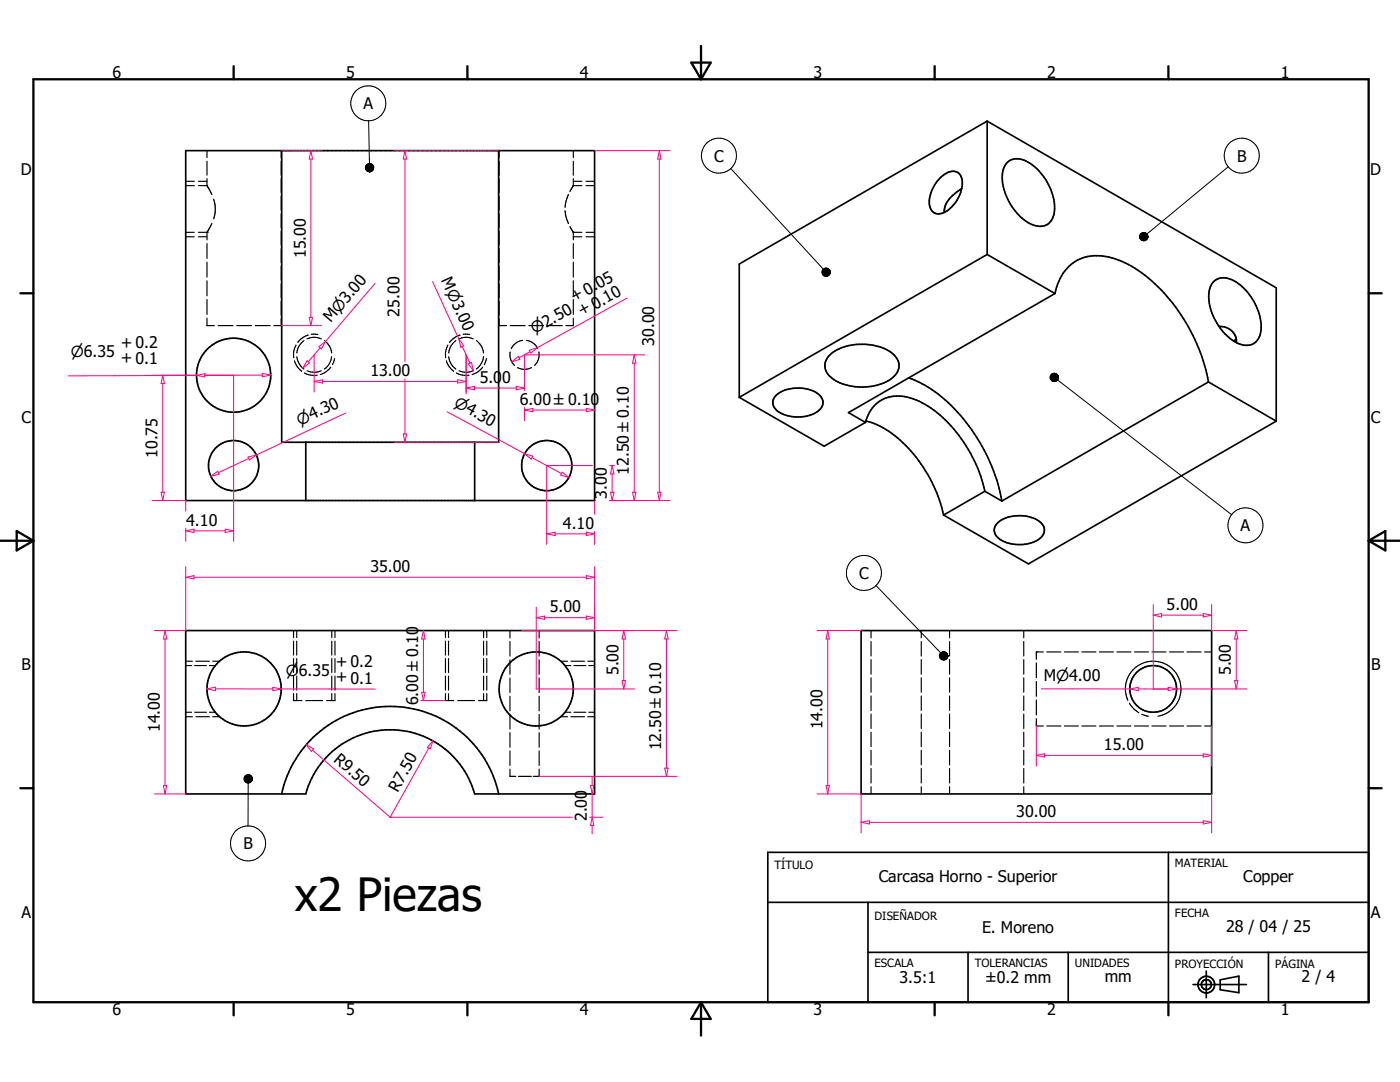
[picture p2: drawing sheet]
<svg xmlns="http://www.w3.org/2000/svg" width="279mm" height="216mm" viewBox="0 0 279 216" stroke-linecap="round" stroke-linejoin="round" font-family="sans-serif">
<g fill="none" stroke="#000" stroke-width=".23">
<path d="M37.1 37h1.7M37.1 36.2h1.7M39.6 37h1.7M39.6 36.2h1.7M41.3 35.6v1.5l1 1.7M41.3 30.1v1.4M41.3 32.2v2.8M42.6 39.7a5.9 5.9 0 0 1 0 4M56.1 30.1v1.4M56.1 32.2v2.8M56.1 35.6v2.8M56.1 39.1v2.8"/>
<path d="M99.6 30.1v1.4M99.6 32.2v2.8M99.6 35.6v2.8M99.6 39.1v2.8M113.4 38.8l-.4 1.3-.2 1.3M114.4 30.1v1.4M114.4 32.2v2.8M114.4 35.6v1.5l-.6 1.1M114.4 37h1.7M114.4 36.2h1.7M117 37h1.7M117 36.2h1.7"/>
<path d="M37.1 46.4h1.7M37.1 47.2h1.7M39.6 46.4h1.7M39.6 47.2h1.7M41.3 46.4h.1M41.3 46.4v1.5M41.3 48.6v3M41.3 52.3v3M41.3 56v3M41.3 59.8v2.9M42.3 44.6l-1 1.7M56.1 42.6v2.8"/>
<path d="M56.1 46.1v2.8M56.1 49.6v2.8M56.1 53.1v2.8M56.1 56.6v2.8M99.6 42.6v2.8M99.6 46.1v2.8M99.6 49.6v2.8M99.6 53.1v2.8M99.6 56.6v2.8M112.8 42l.2 1.3 .4 1.3M113.8 45.2l.6 1.1v1.6M114.4 46.4h.1"/>
<path d="M114.4 48.6v3M114.4 52.3v3M114.4 56v3M114.4 59.8v2.9M114.4 46.4h1.7M114.4 47.2h1.7M117 46.4h1.7M117 47.2h1.7M41.3 63.5v1.5h1.5M43.5 65h3M47.2 65h3M51 65h2.9"/>
<path d="M54.6 65h1.5M56.1 65h.1M56.1 60.1v2.8M56.1 63.6v1.4M58.8 72a3.9 3.9 0 0 0 1.4 2.1M59.1 68.9a3.8 3.8 0 0 0-.5 2.5M59.2 71.2a3.5 3.5 0 0 0 1.4 2.4M60.7 68a3.5 3.5 0 0 0-1.5 2.4M60.8 74.4a4.3 4.3 0 0 0 2.5 .5M61.3 67.6a3.4 3.4 0 0 1 2.8 0M61.3 74a3.5 3.5 0 0 0 2.8 0M61.5 66.9a4 4 0 0 0-2.1 1.4"/>
<path d="M62.1 66.7h1.3M64.8 68a3.6 3.6 0 0 1 1.4 2.4M66 73.3a4.1 4.1 0 0 1-2.1 1.4M66.2 71.2a3.4 3.4 0 0 1-1.4 2.4M66.8 71.5l-.5 1.2M89.1 72l.5 1.2 .9 .9M89.4 68.9a4 4 0 0 0-.5 2.5M89.5 71.2a3.7 3.7 0 0 0 1.5 2.4M91 68a3.6 3.6 0 0 0-1.5 2.4M91.1 74.4a4.3 4.3 0 0 0 2.5 .5M91.6 74a3.5 3.5 0 0 0 2.8 0M91.6 67.6a3.4 3.4 0 0 1 2.8 0"/>
<path d="M91.8 66.9a4.2 4.2 0 0 0-2.1 1.4M92.4 66.7h1.3M95.1 68a3.6 3.6 0 0 1 1.4 2.4M96.3 73.3a3.8 3.8 0 0 1-2.1 1.4M96.5 71.2a3.7 3.7 0 0 1-1.4 2.4M97.1 71.5l-.4 1.2M99.6 63.6v1.4h1.5M99.6 60.1v2.8M101.8 70.2a2.97 2.97 0 0 0 .9 2.7M101.8 65h3M103.3 73.3a2.93 2.93 0 0 0 2.8 0M104.3 67.9a2.86 2.86 0 0 0-2.2 1.7"/>
<path d="M105.1 67.9a2.95 2.95 0 0 1 2.2 1.7M105.5 65h3M107.5 70.2a2.97 2.97 0 0 1-.8 2.7M109.2 65h3M114.4 63.5v1.5h-1.5M37.1 132.8h1.1M37.1 131.9h1.3M38.8 132.8h2.4M39.1 131.9h2.7M41.8 132.8h1.2M42.5 131.9h1.3M58.6 138.4v1.4h1.6"/>
<path d="M58.6 125.8v1.4M58.6 127.9v2.8M58.6 131.4v2.8M58.6 134.9v2.8M59.2 125.8v1.4M59.2 127.9v2.8M59.2 131.4v2.8M59.2 134.9v2.8M59.2 138.4v1.4M61 139.8h3.4M66.2 125.8v1.4M66.2 127.9v2.8"/>
<path d="M66.2 131.4v2.8M66.2 134.9v2.8M66.2 138.4v1.4M66.8 138.4v1.4h-1.6M66.8 125.8v1.4M66.8 127.9v2.8M66.8 131.4v2.8M66.8 134.9v2.8M88.9 139.8h.1M88.9 125.8v1.4M88.9 127.9v2.8M88.9 131.4v2.8"/>
<path d="M88.9 134.9v2.8M88.9 138.4v1.4M88.9 139.8h1.7M89.5 125.8v1.4M89.5 127.9v2.8M89.5 131.4v2.8M89.5 134.9v2.8M89.5 138.4v1.4M91.4 139.8h3.3M96.5 125.8v1.4M96.5 127.9v2.8M96.5 131.4v2.8"/>
<path d="M96.5 134.9v2.8M96.5 138.4v1.4M97.1 125.8v1.4M97.1 127.9v2.8M97.1 131.4v2.8M97.1 134.9v2.8M97.1 138.4v1.4h-1.6M101.8 125.8v1.5M101.8 128v2.9M101.8 131.7v2.9M101.8 135.3v2.9M101.8 138.9v2.9"/>
<path d="M107.6 125.8v1.5M107.6 128v2.9M107.6 131.7v2.9M107.6 135.3v2.9M107.6 138.9v2.9M111.9 131.9h1.4M112.8 132.8h1.1M113.9 131.9h2.8M114.5 132.8h2.4M117.3 131.9h1.4M117.5 132.8h1.2M173.8 125.8v1.5"/>
<path d="M173.8 128v2.9M173.8 131.6v2.9M173.8 135.2v2.9M173.8 138.9v2.9M183.9 125.8v1.5M183.9 128v2.9M183.9 131.6v2.9M183.9 135.2v2.9M183.9 138.9v2.9M189.5 125.8v1.5M189.5 128v2.9M189.5 131.6v2.9"/>
<path d="M189.5 135.2v2.9M189.5 138.9v2.9M204.3 125.8v1.5M204.3 128v2.9M204.3 131.6v2.9M204.3 135.2v2.9M204.3 138.9v2.9M206.8 130.1h.1M206.8 130.1v1.5M206.8 132.3v2.9M206.8 136v2.9M206.8 139.7v2.9"/>
<path d="M206.8 130.1h1.4M208.9 130.1h2.8M212.4 130.1h2.8M215.9 130.1h2.8M219.4 130.1h2.8M222.9 130.1h2.8M225.1 139.7a5.5 5.5 0 0 1 3.2-7.5 5.5 5.5 0 0 1 7.2 3.9 5.5 5.5 0 0 1-4.4 6.8M225.1 139.7h.1M226.4 130.1h2.8M229.9 130.1h2.8M233.4 130.1h2.8M236.9 130.1h2.8"/>
<path d="M240.4 130.1h1.4M37.1 142.1h1.1M37.1 143h1.3M38.8 142.1h2.4M39.1 143h2.7M41.8 142.1h1.2M42.5 143h1.3M101.8 154.9h.1M101.8 154.9h1.1M101.8 142.6v2.9M101.8 146.2v2.9M101.8 149.8v2.9"/>
<path d="M101.8 153.5v1.4M103.5 154.9h2.3M105.8 154.9h.1M107.6 153.5v1.4h-1.2M107.6 142.6v2.9M107.6 146.2v2.9M107.6 149.8v2.9M111.9 143h1.4M112.8 142.1h1.1M113.9 143h2.8M114.5 142.1h2.4M117.3 143h1.4"/>
<path d="M117.5 142.1h1.2M173.8 142.5v2.9M173.8 146.1v2.9M173.8 149.7v2.9M173.8 153.3v2.9M173.8 157v1.4M183.9 142.5v2.9M183.9 146.1v2.9M183.9 149.7v2.9M183.9 153.3v2.9M183.9 157v1.4M189.5 142.5v2.9"/>
<path d="M189.5 146.1v2.9M189.5 149.7v2.9M189.5 153.3v2.9M189.5 157v1.4M204.3 142.5v2.9M204.3 146.1v2.9M204.3 149.7v2.9M204.3 153.3v2.9M204.3 157v1.4M206.8 143.4v1.5h1.4M208.9 144.9h2.8M212.4 144.9h2.8"/>
<path d="M215.9 144.9h2.8M219.4 144.9h2.8M222.9 144.9h2.8M225.4 140.3a5 5 0 0 0 1.9 1.9M226.4 144.9h2.8M227.9 142.5l1.3 .4M229.9 144.9h2.8M233.4 144.9h2.8M236.9 144.9h2.8M240.4 144.9h1.4"/>
</g>
<g fill="none" stroke="#000" stroke-width=".33">
<path d="M37.1 30.1h81.6v69.8h-81.6zM56.2 30.1v58.1h43.3v-58.1M187.6 35.6a3 3 0 0 1 3.6-1.1 3.1 3.1 0 0 1 .6 3.5 6.1 6.1 0 0 1-4.5 4.7 1.9 1.9 0 0 1-1.8-2 7 7 0 0 1 2.1-5.1zM191.9 37.7a6.3 6.3 0 0 0-3.4 4v.7M197 24.2l-49.5 28.5v26.6M197 24.2l57.7 33.2v26.6M197 24.2v26.6M200.9 32.5a3.2 3.2 0 0 1 4.2-.2 11.1 11.1 0 0 1 5.3 10.2 2.92 2.92 0 0 1-4.5 2.3 11.1 11.1 0 0 1-5.8-10.2l.3-1.2zM197 50.8l13.5 7.8M197 50.8l-49.5 28.5M210.5 58.6l-41.2 23.7 3.4 2M210.5 58.6a8.7 8.7 0 0 1 6.6-7.4 13 13 0 0 1 9.4 2.3 35.5 35.5 0 0 1 14.7 22.7"/>
<path d="M242.1 56.3a3.2 3.2 0 0 1 4.3-.2 11.3 11.3 0 0 1 5.3 9.7 3 3 0 0 1-4.6 2.7 11 11 0 0 1-5.8-10.6l.3-.7zM147.5 79.3l17 9.7 8.2-4.7M155 78.8a7.3 7.3 0 0 1 8.6 .1 2.02 2.02 0 0 1-.7 3.4 7.4 7.4 0 0 1-8-.5 1.93 1.93 0 0 1 .1-3zM165.4 71a10.5 10.5 0 0 1 11.2-1.4 4 4 0 0 1 2.8 3.6 4.6 4.6 0 0 1-3.5 3.4 10.9 10.9 0 0 1-10.1-1.4 2.8 2.8 0 0 1-.4-4.2zM181.3 75.4a27.3 27.3 0 0 1 13.2 11.2 35 35 0 0 1 5.4 13.4M241.2 76.2l13.5 7.8M241.2 76.2l-41.3 23.8M243.3 65.1a3 3 0 0 1 3.4 3.2M246.7 67.7l-.5 .3M61 88.2v11.7M94.7 88.2v11.7M172.7 84.3a6.6 6.6 0 0 1 9-4.9 21.6 21.6 0 0 1 11.1 9.6 27.4 27.4 0 0 1 3.8 9"/>
<path d="M172.8 84a17.8 17.8 0 0 1 9 6.1 28.9 28.9 0 0 1 6.5 12.7M196.6 98l-8.3 4.8M196.6 98l3.3 2M254.7 84l-49.4 28.5-17-9.7M199.2 104.2a7.3 7.3 0 0 1 8.6 .1 2.05 2.05 0 0 1-.7 3.4 7.4 7.4 0 0 1-8-.5 1.89 1.89 0 0 1 .1-3zM37.1 125.8h81.6v32.6h-24a17.5 17.5 0 0 0-16.8-12.8 17.5 17.5 0 0 0-16.9 12.8h-23.9zM171.9 125.8h69.9v32.6h-69.9zM56.2 158.4a22.1 22.1 0 0 1 21.7-17.4 22.1 22.1 0 0 1 21.6 17.4M153.2 170.1h119.9v29.9h-119.9zM233.2 170.1v29.9M153.2 180.1h119.9M173.2 190h99.9"/>
<path d="M173.2 180.1v19.9M193.2 190v10M213.2 190v10M238.1 196.5h10.6M240.7 193.8v5.3M243.5 195.5l3.7-.7v3.3l-3.7-.6zM253.1 190v10"/>
<circle cx="46.6" cy="74.9" r="7.4"/>
<circle cx="46.6" cy="92.9" r="5"/>
<circle cx="109.1" cy="92.9" r="5"/>
<circle cx="48.7" cy="137.5" r="7.4"/>
<circle cx="107" cy="137.5" r="7.4"/>
<circle cx="230.1" cy="137.5" r="4.7"/>
<circle cx="240.7" cy="196.5" r="1.66"/>
<circle cx="240.8" cy="196.5" r=".99"/>
</g>
<g fill="none" stroke="#000" stroke-width=".46">
<path d="M6.7 15.8h266.4v184.2h-266.4zM46.6 13.2v2.6M93.3 13.2v2.6M138 12.5h3.8l-1.9 3.3zM139.9 9.2v6.6M186.5 13.2v2.6M233.2 13.2v2.6M4.1 58.5h2.6M273.1 58.5h2.6M0 107.9h6.7M3.3 106l3.4 1.9-3.4 1.9zM273.1 107.9h6.3"/>
<path d="M273.1 107.9l3.4-1.9v3.8zM4.1 157.3h2.6M273.1 157.3h2.6M46.6 200v2.6M93.3 200v2.6M139.9 200v6.6M139.9 200l1.9 3.3h-3.8zM186.5 200v2.6M233.2 200v2.6"/>
</g>
<g fill="none" stroke="#ff0080" stroke-width=".2">
<path d="M56.1 30.1h8.1M62 30.1l.4 1.6h-.7zM62 31.7v31.6M78.7 30.1h20.8M80.8 30.1l.3 1.6h-.6zM80.8 31.7v40.5M118.7 30.1h15M131.6 30.1l.3 1.6h-.6zM131.6 31.7v66.5M74.8 56.6l-9.8 11.5M86.3 56.2l5.3 11.4M125.2 59.5l-18 9.9"/>
<path d="M30.4 74.9h8.9M32.5 74.9l.3 1.6h-.6zM32.5 76.5v21.7M39.2 74.9l1.7-.3v.6zM39.2 74.9l-25.6 .1M40.8 74.9h5.8v33.1M52.4 74.5l1.6 .3-1.6 .4zM52.4 74.8l-11.5 .1M56.1 65h8.1M61.3 72l.5 .4-1.4 1zM61.7 63.3h.7l-.4 1.7zM62.7 76.1l1.7-.3v.6z"/>
<path d="M62.7 70.8v7.4M63.6 69.2l1.4-1.1-.8 1.5zM63.9 69.4l-2.4 2.8M64.4 76.1h26.9M80.8 75.6v11M91.3 75.8l1.7 .3-1.7 .3zM91.6 67.6l1 1.4-.6 .3zM92.3 69.1l1.5 3.4M93 70.8v7.8M93 77.4l1.7-.3v.7zM93.5 72.6l.6-.3 .4 1.7zM94.7 77.4h8.3"/>
<path d="M102.1 72.2l1.3-1.1 .4 .6zM103 77.1l1.7 .3-1.7 .4zM105.6 69.9l1.6-.5-1.3 1.1zM105.8 70.2l-2.2 1.2M126.6 70.8l.3 1.7h-.7zM126.6 72.5v25.7M128.7 70.8h-24v7.1M30.4 99.9h6.7v2.1M32.2 98.2h.6l-.3 1.7zM42.1 95l1.3-1 .3 .6zM49.5 91.2l1.7-.4-1.4 1zM49.7 91.5l-6.1 2.8"/>
<path d="M69 82.4l-17.8 8.4M78.7 88.2h20.8M80.5 86.6h.6l-.3 1.6zM89.2 82.2l15.5 8.3M104.7 81.3v2.6M104.7 81.8l1.7-.3v.7zM104.7 90.5l1.6 .5-.3 .6zM106.2 91.3l5.9 3.2M106.4 81.8h10.6M112.2 94.2l1.3 1.1-1.6-.5zM117 81.5l1.7 .3-1.7 .4zM118.2 92.9h-9.1v15.7"/>
<path d="M121.7 99.9h12M121.7 92.9h.9M121.8 98.2h.7l-.3 1.7zM122.2 92.9l.3 1.7h-.7zM122.2 94.6v3.6M126.2 98.2h.7l-.3 1.7zM131.3 98.2h.6l-.3 1.7zM37.1 115.2l1.6-.3v.6zM37.1 105.9l1.6-.3v.6zM37.1 105.4v2.6M37.1 113.1v12.7h-6.3M38.7 115.2h78.3"/>
<path d="M38.7 105.9h6.2M44.9 105.6l1.7 .3-1.7 .3zM109.1 106.5l1.7-.3v.7zM110.8 106.5h6.2M117 114.9l1.7 .3-1.7 .3zM117 106.2l1.7 .3-1.7 .4zM118.7 100v2.6M118.7 106v2.6M118.7 113.1v12.7M32.9 125.8l.4 1.7h-.7zM32.9 127.5v29.2M41.3 137.5l1.7-.4v.7z"/>
<path d="M43 137.5h11.5M54.5 137.1l1.6 .4-1.6 .3zM56.1 137.5h18.8M84 139.8h4.9M84.1 138.1h.7l-.3 1.7zM84.5 125.8l.3 1.7h-.7zM84.5 127.5v10.6M104.1 125.8h31M107 121.2v16.3h19.6M107 123.3l1.7-.4v.7zM108.7 123.3h8.3M117 122.9l1.7 .4-1.7 .3z"/>
<path d="M124.2 135.8h.6l-.3 1.7zM124.5 125.8l.3 1.7h-.6zM124.5 127.5v8.3M133 125.8l.3 1.7h-.6zM133 127.5v25.8M163.1 125.8h8.8M165.2 125.8l.3 1.7h-.6zM165.2 127.5v29.2M207.8 137.5h17.7M225.5 137.5l1.7-.4v.7zM227.2 137.5h6M230.2 122.8l1.6-.4v.7z"/>
<path d="M230.2 120.6v16.9M231.8 122.8h8.3M233.1 137.1l1.7 .4-1.7 .3zM234.7 137.5h14.1M240.1 122.4l1.7 .4-1.7 .3zM241.8 120.6v5.2h7M246.4 135.8h.6l-.3 1.7zM246.7 125.8l.3 1.7h-.6zM246.7 127.5v8.3M30.8 158.4h6.3M32.6 156.7h.7l-.4 1.7zM61.1 148.6l1.5 .8-.5 .5z"/>
<path d="M62.4 149.7l15.5 13.4M85.6 149.3l-7.7 13.8M86.4 147.8l-.5 1.6-.6-.3zM107.6 154.9h27.5M117.9 156.7h.6l-.3 1.7zM118.2 155.1v1.6M118.2 158.4v4.7M132.7 153.3h.6l-.3 1.6zM163.1 158.4h8.8v7.8M164.9 156.7h.6l-.3 1.7zM206.8 150.7l1.7-.3v.7zM206.8 144.9v8"/>
<path d="M208.5 150.7h31.6M240.1 150.4l1.7 .3-1.7 .4zM241.8 144.9v8M241.8 158.4v7.8M77.9 163.1h.1M77.9 163.1h36.3M117.7 163.1h2.6M118.2 163.1l.3 1.6h-.6zM118.2 164.7v1.7M171.9 164.1l1.6-.3v.6zM173.5 164.1h66.6M240.1 163.8l1.7 .3-1.7 .3z"/>
</g>
<g fill="none" stroke="#000" stroke-width=".2">
<path d="M73.6 24.1l.1 8.5M145.8 33.6l18.5 20.1M245.1 33.3l-16.2 13.4M211.1 75.8l34.7 26.9M174.8 116.8l12.9 13.5M49.5 156.2v8.6"/>
<circle cx="73.5" cy="20.6" r="3.5"/>
<circle cx="143.5" cy="31.1" r="3.5"/>
<circle cx="247.8" cy="31.1" r="3.5"/>
<circle cx="172.4" cy="114.3" r="3.5"/>
<circle cx="248.6" cy="104.8" r="3.5"/>
<circle cx="49.5" cy="168.3" r="3.5"/>
</g>
<g fill="#000" stroke="#000" stroke-width=".2">
<path d="M73.8 34.3l.3-.1zM73.8 34.3l.5-.2zM73.8 34.3l.6-.3zM73.8 34.3l.7-.5zM73.8 34.3l.8-.6zM73.8 34.3l.8-.8v.2zM74.6 33.3v.2l-.8 .8zM74.5 33.1l.1 .2-.8 1zM74.4 33l.1 .1-.7 1.2zM74.3 32.8l.1 .2-.6 1.3zM74.2 32.7l.1 .1-.5 1.5zM74 32.6l.2 .1-.4 1.6z"/>
<path d="M73.8 32.6h.2l-.2 1.7zM73.6 32.6h.2v1.7zM73.5 32.7l.1-.1 .2 1.7zM73.3 32.8l.2-.1 .3 1.6zM73.2 32.9l.1-.1 .5 1.5zM73.2 32.9l.6 1.4-.7-1.3zM73.1 33l.7 1.3-.8-1.1zM73 33.2l.8 1.1-.9-1zM72.9 33.3l.9 1-.9-.8zM72.9 33.5l.9 .8-.8-.6zM73 33.7l.8 .6zM73 33.8l.8 .5z"/>
<path d="M73.1 34l.7 .3zM73.3 34.1l.5 .2zM73.4 34.2l.4 .1zM73.6 34.2l.2 .1zM165.6 54l.1 .3zM165.5 53.8l.2 .5zM165.4 53.7l.3 .6zM165.3 53.6l.4 .7zM165.1 53.5l.6 .8zM164.9 53.5h.2l.6 .8zM164.7 53.5h.2l.8 .8zM164.6 53.5h.1l1 .8z"/>
<path d="M164.4 53.6l.2-.1 1.1 .8zM164.2 53.7l.2-.1 1.3 .7zM164.2 53.7l1.5 .6-1.6-.4zM164.1 53.9l1.6 .4-1.6-.2zM164.1 54.1l1.6 .2-1.7-.1zM164 54.2l1.7 .1-1.7 .1zM164 54.4l1.7-.1-1.6 .3zM164.1 54.6l1.6-.3-1.6 .4zM164.1 54.7l1.6-.4-1.5 .6zM164.2 54.9l1.5-.6-1.3 .7zM164.4 55l1.3-.7-1.1 .8zM164.6 55.1l1.1-.8-1 .8z"/>
<path d="M164.7 55.1l1-.8-.8 .8zM165.7 54.3l-.6 .8h-.2zM165.7 54.3l-.6 .8zM165.7 54.3l-.4 .7zM165.7 54.3l-.3 .6zM165.7 54.3l-.2 .5zM165.7 54.3l-.1 .4zM165.7 54.3v.2zM229 46.9l.1 .3zM228.9 46.7l.2 .5zM228.8 46.6l.3 .6zM228.6 46.5l.5 .7z"/>
<path d="M228.5 46.4l.6 .8zM228.3 46.4h.2l.6 .8zM228.1 46.4h.2l.8 .8zM227.9 46.5l.2-.1 1 .8zM227.8 46.5h.1l1.2 .7zM227.6 46.6l.2-.1 1.3 .7zM227.6 46.6l1.5 .6-1.6-.4zM227.5 46.8l1.6 .4-1.6-.2zM227.5 47l1.6 .2-1.7-.1zM227.4 47.1l1.7 .1-1.7 .1zM227.4 47.3l1.7-.1-1.6 .3zM227.5 47.5l1.6-.3-1.6 .5z"/>
<path d="M227.5 47.7l1.6-.5-1.5 .6zM227.6 47.8l1.5-.6-1.3 .7zM227.8 47.9l1.3-.7-1.2 .8zM227.9 48l1.2-.8-1 .8zM228.1 48l1-.8-.8 .9zM229.1 47.2l-.6 .8-.2 .1zM229.1 47.2l-.6 .8zM229.1 47.2l-.5 .8zM229.1 47.2l-.3 .7zM229.1 47.2l-.2 .5zM229.1 47.2l-.1 .4zM229.1 47.2v.2z"/>
<path d="M211.2 74.9v.4zM211.1 74.8l.1 .5zM210.9 74.7l.3 .6zM210.8 74.6l.4 .7zM210.6 74.5l.2 .1 .4 .7zM210.4 74.5l.8 .8zM210.3 74.5h.1l.8 .8zM210.1 74.5h.2l.9 .8zM209.9 74.6l.2-.1 1.1 .8zM209.8 74.7l.1-.1 1.3 .7zM209.7 74.9l.1-.2 1.4 .6zM209.7 74.9l1.5 .4-1.6-.3z"/>
<path d="M209.6 75l1.6 .3-1.6-.1zM209.6 75.2l1.6 .1-1.6 .1zM209.6 75.4l1.6-.1-1.6 .3zM209.6 75.6l1.6-.3-1.5 .4zM209.7 75.7l1.5-.4-1.4 .6zM209.8 75.9l1.4-.6-1.3 .7zM209.9 76l1.3-.7-1.1 .8zM210.1 76.1l1.1-.8-.9 .8zM210.3 76.1l.9-.8-.8 .8zM211.2 75.3l-.6 .8h-.2zM211.2 75.3l-.6 .8zM211.2 75.3l-.4 .7z"/>
<path d="M211.2 75.3l-.3 .6zM211.2 75.3l-.1 .5zM211.2 75.3v.4zM211.2 75.3v.2zM189.1 130.5l.1 .4zM189 130.4l.2 .5zM188.8 130.2l.4 .7zM188.7 130.1l.5 .8zM188.5 130.1l.7 .8zM188.4 130l.1 .1 .7 .8zM188.2 130.1l.2-.1 .8 .9zM188 130.1h.2l1 .8z"/>
<path d="M187.9 130.2l.1-.1 1.2 .8zM187.7 130.3l.2-.1 1.3 .7zM187.7 130.3l1.5 .6-1.6-.5zM187.6 130.4l1.6 .5-1.7-.3zM187.5 130.6l1.7 .3-1.7-.1zM187.5 130.8l1.7 .1-1.7 .1zM187.5 131l1.7-.1-1.7 .2zM187.5 131.1l1.7-.2-1.6 .4zM187.6 131.3l1.6-.4-1.5 .5zM187.7 131.4l1.5-.5-1.3 .7zM187.9 131.6l1.3-.7-1.2 .7zM188 131.6l1.2-.7-1 .8z"/>
<path d="M188.2 131.7l1-.8-.8 .8zM189.2 130.9l-.8 .8zM189.2 130.9l-.7 .8zM189.2 130.9l-.5 .7zM189.2 130.9l-.4 .6zM189.2 130.9l-.2 .5zM189.2 130.9l-.1 .3zM189.2 130.9l-.1 .2zM50.3 155.1l.1 .3zM50.2 154.9l.2 .5zM50.1 154.8l.3 .6zM49.9 154.7l.5 .7z"/>
<path d="M49.8 154.6l.1 .1 .5 .7zM49.6 154.6h.2l.6 .8zM49.4 154.6h.2l.8 .8zM49.2 154.6h.2l1 .8zM49.1 154.7l.1-.1 1.2 .8zM48.9 154.8l.2-.1 1.3 .7zM48.9 154.8l1.5 .6-1.6-.4zM48.8 155l1.6 .4-1.7-.3zM48.7 155.1l1.7 .3-1.7-.1zM48.7 155.3l1.7 .1-1.7 .1zM48.7 155.5l1.7-.1-1.7 .3zM48.7 155.7l1.7-.3-1.6 .4z"/>
<path d="M48.8 155.8l1.6-.4-1.5 .6zM48.9 156l1.5-.6-1.3 .7zM49.1 156.1l1.3-.7-1.2 .8zM49.2 156.2l1.2-.8-1 .8zM49.4 156.2l1-.8-.8 .8zM50.4 155.4l-.6 .8h-.2zM50.4 155.4l-.6 .8zM50.4 155.4l-.5 .7zM50.4 155.4l-.3 .6zM50.4 155.4l-.2 .5zM50.4 155.4l-.1 .4zM50.4 155.4l-.1 .2z"/>
</g>
<text font-size="9.1" x="58.8" y="181.7">x2 Piezas</text>
<g font-size="3.2">
<text x="22.5" y="15.6">6</text>
<text x="69.1" y="15.6">5</text>
<text x="115.7" y="15.6">4</text>
<text x="162.3" y="15.6">3</text>
<text x="209" y="15.6">2</text>
<text x="255.6" y="15.6">1</text>
<text x="72.6" y="21.8">A</text>
<text x="4.1" y="35">D</text>
<text x="142.5" y="32.3">C</text>
<text x="246.9" y="32.3">B</text>
<text x="273.5" y="35">D</text>
<text x="61" y="51.5" transform="rotate(-90 61 51.5)">15.00</text>
<text x="88" y="56" transform="rotate(65 88 56)">Mn3.0</text>
<text x="66" y="64.5" transform="rotate(-50 66 64.5)">Mn3.0</text>
<text x="79.8" y="63.2" transform="rotate(-90 79.8 63.2)">25.00</text>
<text x="114.6" y="60.2" transform="rotate(-29 114.6 60.2)">+ 0.05</text>
<text x="116.1" y="63" transform="rotate(-29 116.1 63)">+ 0.10</text>
<text x="24.1" y="69.3">+ 0.2</text>
<text x="130.6" y="69" transform="rotate(-90 130.6 69)">30.00</text>
<text x="24.1" y="72.5">+ 0.1</text>
<text x="73.9" y="75.1">13.00</text>
<text x="95.8" y="76.4">5.00</text>
<text x="103.8" y="80.8">6.00 `0.10</text>
<text x="4.3" y="84.4">C</text>
<text x="273.6" y="84.4">C</text>
<text x="31.5" y="91.4" transform="rotate(-90 31.5 91.4)">10.75</text>
<text x="125.5" y="94.7" transform="rotate(-90 125.5 94.7)">12.50 `0.10</text>
<text x="121.1" y="99.5" transform="rotate(-90 121.1 99.5)">3.00</text>
<text x="37.2" y="104.9">4.10</text>
<text x="112.4" y="105.5">4.10</text>
<text x="247.6" y="106">A</text>
<text x="73.9" y="114.1">35.00</text>
<text x="171.4" y="115.5">C</text>
<text x="109.7" y="122.2">5.00</text>
<text x="232.8" y="121.7">5.00</text>
<text x="4.3" y="133.7">B</text>
<text x="67" y="136.1">+ 0.1</text>
<text x="67" y="133">+ 0.2</text>
<text x="123.4" y="134.7" transform="rotate(-90 123.4 134.7)">5.00</text>
<text x="208.3" y="135.8">Mn4.00</text>
<text x="245.6" y="134.7" transform="rotate(-90 245.6 134.7)">5.00</text>
<text x="273.6" y="133.7">B</text>
<text x="83.4" y="140.7" transform="rotate(-90 83.4 140.7)">6.00 `0.10</text>
<text x="31.9" y="146.1" transform="rotate(-90 31.9 146.1)">14.00</text>
<text x="132" y="149.7" transform="rotate(-90 132 149.7)">12.50 `0.10</text>
<text x="164.1" y="145.5" transform="rotate(-90 164.1 145.5)">14.00</text>
<text x="220.3" y="149.6">15.00</text>
<text x="66.4" y="151.8" transform="rotate(41 66.4 151.8)">R9.50</text>
<text x="79.4" y="158.2" transform="rotate(-61 79.4 158.2)">R7.50</text>
<text x="117.1" y="163.8" transform="rotate(-90 117.1 163.8)">2.00</text>
<text x="202.8" y="163">30.00</text>
<text x="48.6" y="169.5">B</text>
<text x="175.4" y="175.9">Carcasa Horno - Superior</text>
<text x="248.1" y="175.9">Copper</text>
<text x="4.3" y="183.1">A</text>
<text x="273.6" y="183.1">A</text>
<text x="196" y="186.1">E. Moreno</text>
<text x="244.7" y="186">28 / 04 / 25</text>
<text x="179.5" y="196.1">3.5:1</text>
<text x="196.6" y="196.1">±0.2 mm</text>
<text x="220.5" y="195.9">mm</text>
<text x="259.8" y="196">2 / 4</text>
<text x="22.5" y="202.6">6</text>
<text x="69.1" y="202.6">5</text>
<text x="115.7" y="202.6">4</text>
<text x="162.3" y="202.6">3</text>
<text x="209" y="202.6">2</text>
<text x="255.6" y="202.6">1</text>
</g>
<g font-size="3">
<text x="14.1" y="71.2">n6.35</text>
<text x="106.7" y="66.7" transform="rotate(-29 106.7 66.7)">n2.50</text>
<text x="90.5" y="81" transform="rotate(28 90.5 81)">n4.30</text>
<text x="59.9" y="84.9" transform="rotate(-25 59.9 84.9)">n4.30</text>
<text x="57" y="134.8">n6.35</text>
</g>
<g font-size="2.3">
<text x="154.6" y="173.4">TÍTULO</text>
<text x="234.5" y="173.1">MATERIAL</text>
<text x="174.5" y="183.6">DISEÑADOR</text>
<text x="234.5" y="183">FECHA</text>
<text x="174.5" y="193">ESCALA</text>
<text x="194.5" y="193">TOLERANCIAS</text>
<text x="214.5" y="193">UNIDADES</text>
<text x="234.5" y="193.1">PROYECCIÓN</text>
<text x="254.5" y="193.1">PÁGINA</text>
</g>
</svg>
